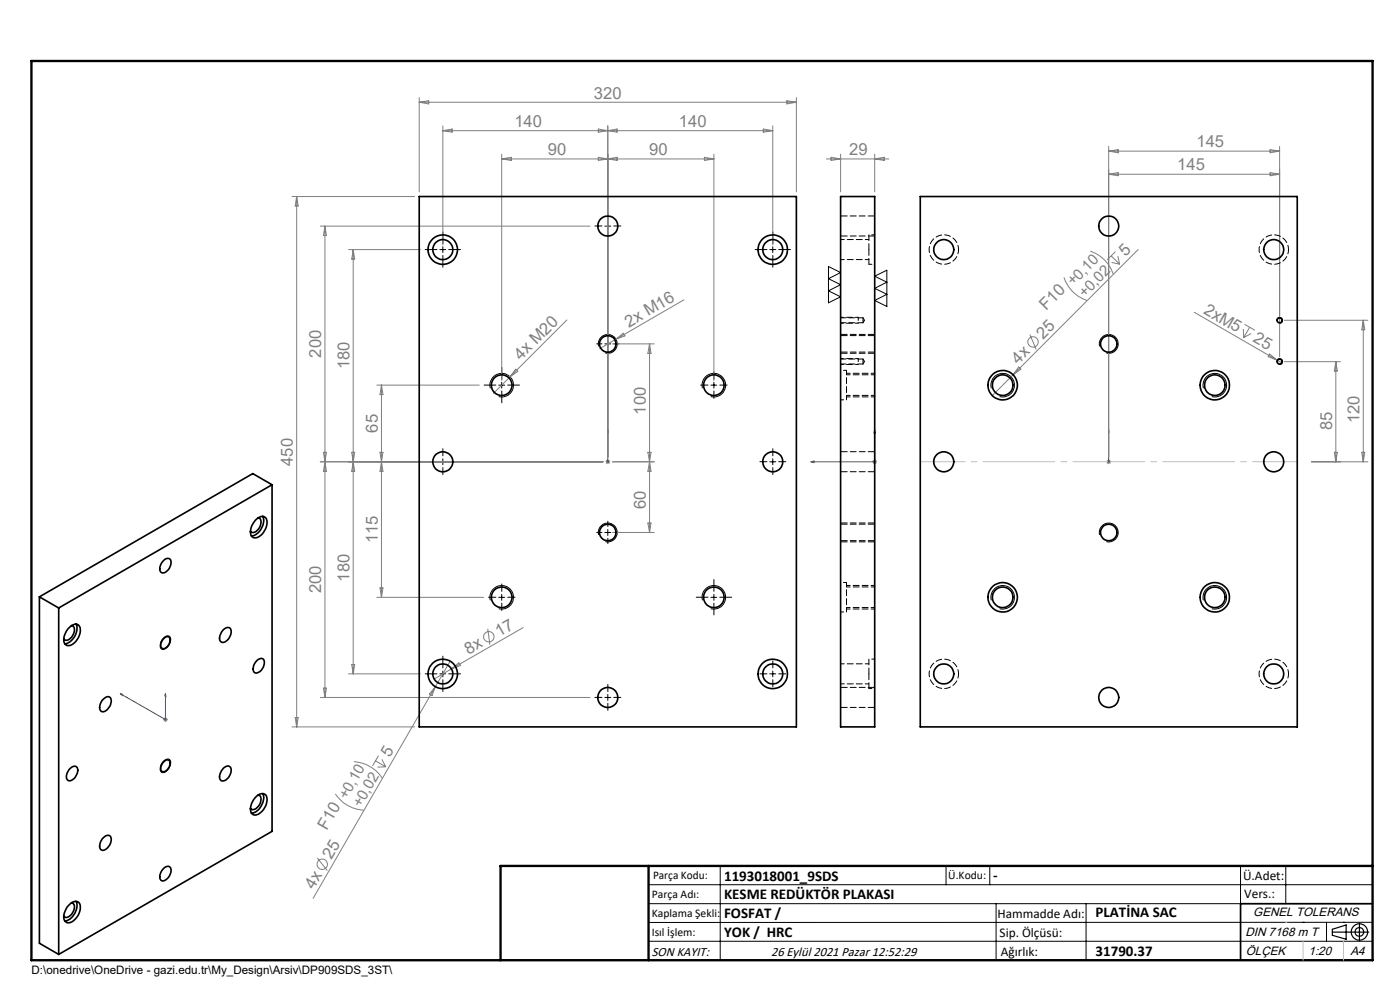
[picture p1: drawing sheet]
<svg xmlns="http://www.w3.org/2000/svg" width="297mm" height="210mm" viewBox="0 0 297 210" stroke-linecap="round" stroke-linejoin="round" font-family="sans-serif">
<g fill="none" stroke="#808080" stroke-width=".21">
<path d="M88.9 20.7v20M88.9 21.7h80M88.9 21.7l2-.3v.6zM93.9 26.7v25.3M93.9 27.7h70M93.9 27.7l2-.3v.6zM106.4 32.7v48M106.4 33.7h45M106.4 33.7l2-.3v.6zM126.9 33.4l2 .3-2 .3zM126.9 27.4l2 .3-2 .3zM128.9 26.7v70.3"/>
<path d="M128.9 33.7l2-.3v.6zM128.9 27.7l2-.3v.6zM149.4 33.4l2 .3-2 .3zM151.4 32.7v48M161.9 27.4l2 .3-2 .3zM163.9 26.7v25.3M166.9 21.4l2 .3-2 .3zM168.9 20.7v20M175.3 33.7h13.3M176.3 33.4l2 .3-2 .3zM178.3 32.7v8M185.6 32.7v8"/>
<path d="M185.6 33.7l2-.3v.6zM235.2 31.1v65.9M235.2 37h36.3M235.2 37l2-.4v.7zM235.2 32.1l2-.4v.7zM235.2 32.1h36.3M269.5 36.6l2 .4-2 .3zM269.5 31.7l2 .4-2 .3zM271.5 31.1v44.6M61.9 41.7h26M62.9 41.7v112.5M62.9 41.7l.4 2h-.7z"/>
<path d="M67.9 48h57.3M68.9 48v99.9M68.9 48l.4 1.9h-.7zM73.9 52.9h15.3M74.9 52.9v90M74.9 52.9l.3 2.1h-.6zM225.7 58.8a7.7 7.7 0 0 0 4.9 4.9M231.3 53.3a7.7 7.7 0 0 1 4.9 4.9M235.7 54.3l1.8 1.7M235.8 55.7l1.7 .3M236.6 53.4l-1.8 1.8M237.1 54.3l.4 1.7"/>
<path d="M241.4 52.9l-30.9 31M109.4 78.3l.5 .5-1.7 1.1zM120.3 67.9l-15.6 15.6M129.9 72.9h8.9M130.7 72l1.5-1.3 .4 .6zM137.8 72.9v40.1M137.8 72.9l.3 2.1h-.7zM145.1 63.6l-17.9 10.4M216.1 77.8l.5 .5-1.7 1.2zM218.5 71l1.3 3.1M253.4 66.2l17.5 10.2M263.8 69.8v1.8"/>
<path d="M264 68.8l2.2 1.3M265.1 69.4l-1.3 2.2M265.4 70.8l-1.6 .8M269.3 75.1l1.6 1.3-1.9-.7zM270.9 76.4l1.1 .6M272.5 76.7h11.9M272.5 67.9h17.7M283.4 76.7v21.3M283.4 76.7l.3 2h-.6zM289.2 67.9v30.1M289.2 67.9l.3 2h-.6zM67.9 98h60"/>
<path d="M68.6 95.9h.7l-.7 4.1h.7zM74.6 95.9h.6l-.6 4.1h.6zM79.9 81.7h21.8M80.6 95.9l.6 4.1h-.6l.6-4.1zM80.9 81.7v45M80.9 81.7l.3 2h-.6zM128.4 98h1M128.6 97.6l.7 .7M128.9 97.5v1M129.3 97.6l-.7 .7M129.9 98h8.9M137.4 95.9h.7l-.3 2.1z"/>
<path d="M137.8 98l.3 2h-.7zM185.1 98h1M185.2 97.6l.7 .7M185.6 97.5v1M185.9 97.6l-.7 .7M234.7 98h1M234.8 97.6l.7 .7M235.2 97.5v1M235.5 97.6l-.7 .7M278.2 98h12M283.1 95.9h.6l-.3 2.1zM288.9 95.9h.6l-.3 2.1z"/>
<path d="M129.9 113h8.9M137.4 110.9h.7l-.3 2.1zM79.9 126.7h22.7M80.6 124.7h.6l-.3 2zM103.5 133.4l.4 3.4M111 133.1l-15.2 8.8M34.6 152.6h1M34.7 152.3l.8 .7M35.1 152.1v1M35.5 152.3l-.8 .7M61.9 154.2h26M62.6 152.2h.7l-.4 2z"/>
<path d="M67.9 147.9h57.3M68.6 146h.7l-.4 1.9zM73.9 142.9h15.3M74.6 141h.6l-.3 1.9zM92.4 145.7l-.7 1.9-.6-.4zM95.5 140.3l-29.1 50.3M95.8 141.9l-3.7 2.1M95.8 141.9l1.5-1.3 .4 .6zM71.2 168.4a7.7 7.7 0 0 0 6 3.5M75.1 161.6a8 8 0 0 1 6 3.5M79.7 161.4l2.1 1.3M80.3 160.3l-1.3 2.2"/>
<path d="M81 161.1l.8 1.6M81.8 162.7h-1.7M67.3 182l2.1 2.7"/>
<circle cx="219.1" cy="72.5" r="1.1"/>
<circle cx="103.7" cy="135.1" r="1.11"/>
<circle cx="68.4" cy="183.3" r="1.1"/>
</g>
<g fill="none" stroke="#000" stroke-width=".21">
<path d="M93.3 52.9h1.2M93.9 52.3v1.3M128.3 48h1.3M128.9 47.3v1.3M163.3 52.9h1.3M163.9 52.3v1.3M175.8 56.5l2.5 1.3-2.5 1.3 2.5 1.3-2.5 1.3 2.5 1.3-2.5 1.2zM185.6 58.6l2.5-1.3v7.7l-2.5-1.3 2.5-1.3-2.5-1.2 2.5-1.3zM127 73.5a2 2 0 0 1 1.8-2.5 2 2 0 0 1 2.1 2.1 2 2 0 0 1-2.5 1.8M128.3 72.9h1.3M128.9 72.3v1.3M233.3 73.5a2 2 0 0 1 1.8-2.5 2 2 0 0 1 2.1 2.1 2 2 0 0 1-2.5 1.8"/>
<path d="M270.9 76.9a.62 .62 0 0 1 .5-.8 .62 .62 0 0 1 .7 .7 .62 .62 0 0 1-.8 .5M270.9 68.1a.62 .62 0 0 1 .5-.7 .62 .62 0 0 1 .7 .7 .62 .62 0 0 1-.8 .5M93.3 98h1.2M93.9 97.3v1.3M104 82.4a2.5 2.5 0 0 1 2.2-3.2 2.5 2.5 0 0 1 2.7 2.7 2.5 2.5 0 0 1-3.1 2.2M105.8 81.7h1.3M106.4 81.1v1.2M149 82.4a2.51 2.51 0 0 1 2.2-3.2 2.51 2.51 0 0 1 2.7 2.7 2.51 2.51 0 0 1-3.1 2.2M150.8 81.7h1.2M151.4 81.1v1.2M163.3 98h1.3M163.9 97.3v1.3"/>
<path d="M210.3 82.4a2.51 2.51 0 0 1 2.2-3.2 2.51 2.51 0 0 1 2.7 2.7 2.51 2.51 0 0 1-3.1 2.2M255.3 82.4a2.5 2.5 0 0 1 2.2-3.2 2.5 2.5 0 0 1 2.7 2.7 2.5 2.5 0 0 1-3.1 2.2M127 113.5a2 2 0 0 1 1.8-2.5 2 2 0 0 1 2.1 2.1 2 2 0 0 1-2.5 1.8M128.3 113h1.3M128.9 112.3v1.3M233.3 113.5a2 2 0 0 1 1.8-2.5 2 2 0 0 1 2.1 2.1 2 2 0 0 1-2.5 1.8M34.9 135.2a.76 .76 0 0 1 .9-.3 .76 .76 0 0 1 .4 1 1.82 1.82 0 0 1-1.9 1.8 1.78 1.78 0 0 1 .6-2.5zM104 127.3a2.49 2.49 0 0 1 2.2-3.1 2.49 2.49 0 0 1 2.7 2.7 2.49 2.49 0 0 1-3.1 2.2M105.8 126.7h1.3M106.4 126.1v1.2M149 127.3a2.5 2.5 0 0 1 2.2-3.1 2.5 2.5 0 0 1 2.7 2.7 2.5 2.5 0 0 1-3.1 2.2M150.8 126.7h1.2"/>
<path d="M151.4 126.1v1.2M210.3 127.3a2.5 2.5 0 0 1 2.2-3.1 2.5 2.5 0 0 1 2.7 2.7 2.5 2.5 0 0 1-3.1 2.2M255.3 127.3a2.49 2.49 0 0 1 2.2-3.1 2.49 2.49 0 0 1 2.7 2.7 2.49 2.49 0 0 1-3.1 2.2M93.3 142.9h1.2M93.9 142.3v1.3M128.3 147.9h1.3M128.9 147.3v1.3M163.3 142.9h1.3M163.9 142.3v1.3M34.6 161.5a.84 .84 0 0 1 .9-.5 .84 .84 0 0 1 .7 .7 2.18 2.18 0 0 1-1.7 2.2 1.14 1.14 0 0 1-.3-1.8zM137.6 187.7h153.6M137.6 191.7h153.6"/>
<path d="M137.6 199.7h153.6M152.8 183.7v20M200.7 183.7v4M210 183.7v4M211.3 191.7v12M230.4 191.7v12M263.2 183.7v20M272.8 183.7v8M276.4 195.6h.1M281.4 195.6v4.1M285 195.6h.1M291.2 195.6l-153.6 .1"/>
</g>
<path d="M182.1 76.1v1.2M182.1 67.4v1.2" fill="none" stroke="#000" stroke-width=".21" stroke-dasharray="1.3 .6" stroke-dashoffset=".6" stroke-linecap="butt"/>
<g fill="none" stroke="#000" stroke-width=".25">
<path d="M282.6 197.7h7.8M282.6 197.1l3-.9v3l-3-.8zM288.4 195.8v3.8M106.2 203.7h185"/>
<circle cx="288.4" cy="197.7" r="1.74"/>
<circle cx="288.4" cy="197.7" r=".93"/>
</g>
<g fill="none" stroke="#00f" stroke-width=".21">
<path d="M128.9 91.2v.7v-.7M128.9 97.8v.3zM128.9 98h.1M128.9 91.2v6.8M172 98l.7-.2v.3zM185.6 91.2l.1 .7h-.3zM185.6 91.2v6.8h-13.6M235.2 91.2v.7v-.7M235.2 97.8v.3zM235.2 98h.1M235.2 91.2v6.8M25.5 147.1l.5 .2v.2z"/>
<path d="M25.5 147.1l9.6 5.5v-5.5M35.1 147.1l.1 .6-.2-.1z"/>
</g>
<g fill="none" stroke="#000" stroke-width=".21" stroke-dasharray="15.2 1.3 1.3 1.3">
<path d="M92.7 52.9h-2.5M94 51.7v-2.5M94 54.2v2.5M95.2 52.9h2.5M127.7 47.9h-1.5M129 46.7v-1.5M129 49.2v1.5M130.2 47.9h1.5M162.7 52.9h-2.5M164 51.7v-2.5M164 54.2v2.5M165.2 52.9h2.5"/>
<path d="M127.7 72.9h-1.1M129 71.7v-1.1M129 74.2v1.1M130.2 72.9h1.1M92.7 97.9h-1.5M94 96.7v-1.5M94 99.2v1.5M95.2 97.9h1.5M105.2 81.7h-2.5M106.5 80.4v-2.5M106.5 82.9v2.5M107.7 81.7h2.5"/>
<path d="M150.2 81.7h-1.6M151.5 80.4v-1.5M151.5 82.9v1.6M152.7 81.7h1.6M162.7 97.9h-1.5M164 96.7v-1.5M164 99.2v1.5M165.2 97.9h1.5M127.7 112.9h-1.1M129 111.7v-1.1M129 114.2v1.1M130.2 112.9h1.1"/>
<path d="M105.2 126.7h-1.6M106.5 125.4v-1.5M106.5 127.9v1.6M107.7 126.7h1.6M150.2 126.7h-2.5M151.5 125.4v-2.5M151.5 127.9v2.5M152.7 126.7h2.5M92.7 142.9h-2.5M94 141.7v-2.5M94 144.2v2.5M95.2 142.9h2.5"/>
<path d="M127.7 147.9h-1.5M129 146.7v-1.5M129 149.2v1.5M130.2 147.9h1.5M162.7 142.9h-1.5M164 141.7v-1.5M164 144.2v1.5M165.2 142.9h1.5"/>
</g>
<path d="M185.6 79.2h-6M179.6 84.2h6M179.6 129.2h6M185.6 124.2h-6" fill="none" stroke="#000" stroke-width=".21" stroke-dasharray="1.3 .6" stroke-dashoffset=".5"/>
<path d="M178.3 77.3h3.8M178.3 68.6h3.8M182.1 76.1h-3.8M182.1 67.3h-3.8" fill="none" stroke="#000" stroke-width=".21" stroke-dasharray="1.3 .6" stroke-dashoffset=".7"/>
<path d="M182.1 76.1h.1M182.1 67.3v.1" fill="none" stroke="#000" stroke-width=".21" stroke-dasharray="1.3 .6"/>
<path d="M178.3 74.9h7.3M185.6 70.9h-7.3M178.3 114.9h7.3M185.6 110.9h-7.3" fill="none" stroke="#000" stroke-width=".21" stroke-dasharray="1.3 .6" stroke-dashoffset="-.1"/>
<path d="M291.2 191.7h-28v12" fill="none" stroke="#000" stroke-width=".35"/>
<path d="M6.7 12.9h284.5v190.8h-284.5zM137.6 183.7v20M291.2 183.7h-185v20" fill="none" stroke="#000" stroke-width=".5"/>
<path d="M275.2 97.9h-80" fill="none" stroke="#c0c0c0" stroke-width=".21" stroke-dasharray="15.2 1.3 1.3 1.3" stroke-dashoffset="5.7"/>
<path d="M276.4 199.7v4M285 199.7v4" fill="none" stroke="#c0c0c0" stroke-width=".21"/>
<path d="M272.8 195.6h.1" fill="none" stroke="#c0c0c0" stroke-width=".25"/>
<g fill="#00f">
<path d="M128.9 91.2v.7zM128.9 97.8v.3z"/>
<path d="M185.6 91.2l.1 .7h-.3zM172 98l.7-.2v.3zM35.1 147.1l.1 .6-.2-.1zM25.5 147.1l.5 .2v.2z"/>
<path d="M235.2 91.2v.7zM235.2 97.8v.3z"/>
</g>
<g fill="none" stroke="#000" stroke-width=".35">
<path d="M88.9 41.7h80v112.5h-80zM178.3 41.7h7.3v112.5h-7.3zM195.2 41.7h80v112.5h-80zM34.7 118.9a.85 .85 0 0 1 1.1-.4 .85 .85 0 0 1 .5 1.1 2 2 0 0 1-2 1.9 1.79 1.79 0 0 1 .4-2.6zM54.2 110.3a1.39 1.39 0 0 1 2.3-.2 3.4 3.4 0 0 1-2.3 4 1.13 1.13 0 0 1-1-1.6l.3-1.2zM54.8 109.8a.95 .95 0 0 1 .5 1.5 1.93 1.93 0 0 1-1.9 1.6l-.3-.2M55.7 109.5a3.3 3.3 0 0 1-2.4 4.2M57.7 102.8l-45.2 26.2M57.7 102.8v73.5l-45.2 26.2M57.7 102.8l-4.1-2.3-45.2 26.1M8.4 126.6v73.5l4.1 2.4M8.4 126.6l4.1 2.4"/>
<path d="M12.5 129v73.5M14.6 133.2a1.36 1.36 0 0 1 2.3-.3 3.4 3.4 0 0 1-2.3 4 1.16 1.16 0 0 1-1.1-1.5l.6-1.6zM15.2 132.7a.95 .95 0 0 1 .5 1.5 1.93 1.93 0 0 1-1.9 1.6l-.3-.2M16.1 132.4a3.2 3.2 0 0 1-2.3 4.2M34.9 135.3a.68 .68 0 0 1 .9-.2 .68 .68 0 0 1 .3 .9 1.7 1.7 0 0 1-1.6 1.6 1.48 1.48 0 0 1 .4-2.3zM47.4 133.6a.87 .87 0 0 1 .9-.5 .87 .87 0 0 1 .7 .7 2.31 2.31 0 0 1-1.8 2.5 1.14 1.14 0 0 1-.4-1.8zM21.7 148.5l.2-.2a.86 .86 0 0 1 1-.5 .86 .86 0 0 1 .7 .7 2.46 2.46 0 0 1-1.9 2.5 1.23 1.23 0 0 1-.4-1.9zM54.5 140.1a.85 .85 0 0 1 1.1-.4 .85 .85 0 0 1 .5 1.1 1.94 1.94 0 0 1-2 1.9 1.87 1.87 0 0 1 .4-2.6zM14.9 163a.85 .85 0 0 1 1.1-.4 .85 .85 0 0 1 .5 1.1 2 2 0 0 1-2 1.9 1.79 1.79 0 0 1 .4-2.6zM21.7 177.9a1.14 1.14 0 0 1 1.8-.4 2.25 2.25 0 0 1-1.8 2.9 1.23 1.23 0 0 1-.4-1.9zM34.7 161.7a.72 .72 0 0 1 .8-.5 .72 .72 0 0 1 .6 .7 1.75 1.75 0 0 1-1.6 1.8 1.31 1.31 0 0 1 .2-2zM47.4 163a.87 .87 0 0 1 .9-.5 .87 .87 0 0 1 .7 .7 2.13 2.13 0 0 1-2 2.4 1.91 1.91 0 0 1 .4-2.6z"/>
<path d="M54.2 169.1a1.42 1.42 0 0 1 2.3-.3 3.4 3.4 0 0 1-2.3 4.1 1.14 1.14 0 0 1-1-1.6l.3-1.2zM54.8 168.7a.95 .95 0 0 1 .5 1.4 1.95 1.95 0 0 1-1.9 1.6l-.3-.2M55.7 168.3a3.3 3.3 0 0 1-2.4 4.2M14.6 192a1.39 1.39 0 0 1 2.3-.3 3.3 3.3 0 0 1-2.5 4 1.39 1.39 0 0 1-.8-1.9l.5-1.2zM15.2 191.5a.95 .95 0 0 1 .5 1.5 1.95 1.95 0 0 1-1.9 1.5l-.3-.2M16.1 191.2a3.3 3.3 0 0 1-2.3 4.2M34.7 184.2a.85 .85 0 0 1 1.1-.4 .85 .85 0 0 1 .5 1.1 2.08 2.08 0 0 1-2 1.9 1.79 1.79 0 0 1 .4-2.6z"/>
<circle cx="93.9" cy="52.9" r="2.13"/>
<circle cx="93.9" cy="52.9" r="3.1"/>
<circle cx="129" cy="48" r="2.13"/>
<circle cx="163.9" cy="53" r="3.1"/>
<circle cx="163.9" cy="52.9" r="2.12"/>
<circle cx="200.2" cy="52.9" r="2.13"/>
<circle cx="235.2" cy="48" r="2.14"/>
<circle cx="270.2" cy="52.9" r="2.13"/>
<circle cx="128.9" cy="73" r="1.74"/>
<circle cx="235.2" cy="73" r="1.75"/>
<circle cx="271.5" cy="76.7" r=".53"/>
<circle cx="271.5" cy="68" r=".53"/>
<circle cx="93.9" cy="98" r="2.12"/>
<circle cx="106.4" cy="81.7" r="2.18"/>
<circle cx="151.4" cy="81.7" r="2.18"/>
<circle cx="163.9" cy="98" r="2.12"/>
<circle cx="200.2" cy="98" r="2.13"/>
<circle cx="212.7" cy="81.7" r="3.1"/>
<circle cx="212.7" cy="81.7" r="2.18"/>
<circle cx="257.7" cy="81.7" r="2.18"/>
<circle cx="257.7" cy="81.7" r="3.1"/>
<circle cx="270.2" cy="98" r="2.13"/>
<circle cx="128.9" cy="112.9" r="1.75"/>
<circle cx="235.2" cy="113" r="1.76"/>
<circle cx="106.4" cy="126.7" r="2.19"/>
<circle cx="151.4" cy="126.7" r="2.19"/>
<circle cx="212.7" cy="126.7" r="3.1"/>
<circle cx="212.7" cy="126.7" r="2.19"/>
<circle cx="257.7" cy="126.7" r="2.19"/>
<circle cx="257.7" cy="126.7" r="3.1"/>
<circle cx="93.9" cy="143" r="2.14"/>
<circle cx="93.9" cy="142.9" r="3.1"/>
<circle cx="128.9" cy="147.9" r="2.12"/>
<circle cx="163.9" cy="143" r="3.1"/>
<circle cx="163.9" cy="143" r="2.13"/>
<circle cx="200.2" cy="143" r="2.14"/>
<circle cx="235.2" cy="147.9" r="2.13"/>
<circle cx="270.2" cy="143" r="2.14"/>
</g>
<path d="M184.3 52.9v-3.1M184.3 56.1v-3.2M183.1 67.9v-.5M183.1 68.5v-.6M183.1 76.7v-.5M183.1 77.2v-.5M183.1 68.5l.3-.6M183.1 77.2l.3-.5M183.4 67.9l-.3-.5M183.4 76.7l-.3-.5M184.3 142.9v-3.1M184.3 146.1v-3.2" fill="none" stroke="#000" stroke-width=".21" stroke-dasharray="1.3 .6"/>
<path d="M203.4 52.9a3.1 3.1 0 0 0-4.6-2.8 3.1 3.1 0 0 0-.4 5.4 3.1 3.1 0 0 0 4.9-2l.1-.6M273.4 52.9a3.1 3.1 0 0 0-4.6-2.8 3.1 3.1 0 0 0-.4 5.4 3.1 3.1 0 0 0 4.9-2l.1-.6M179.6 78.6v6.2M179.6 123.6v6.2M203.4 142.9a3.1 3.1 0 0 0-4.6-2.8 3.1 3.1 0 0 0-.4 5.4 3.1 3.1 0 0 0 4.9-2l.1-.6M273.4 142.9a3.1 3.1 0 0 0-4.6-2.8 3.1 3.1 0 0 0-.4 5.4 3.1 3.1 0 0 0 4.9-2l.1-.6" fill="none" stroke="#000" stroke-width=".21" stroke-dasharray="1.3 .6" stroke-dashoffset=".4"/>
<path d="M184.3 56.1h1.3M185.6 49.8h-1.3M179.6 78.6h-1.3M178.3 84.8h1.3M178.3 129.8h1.3M179.6 123.6h-1.3M185.6 139.8h-1.3M184.3 146.1h1.3" fill="none" stroke="#000" stroke-width=".21" stroke-dasharray="1.3 .6" stroke-dashoffset=".6"/>
<path d="M178.3 55.1h6M184.3 50.8h-6M185.6 79.5h-6M179.6 83.9h6M179.6 128.9h6M185.6 124.5h-6M178.3 145.1h6M184.3 140.8h-6" fill="none" stroke="#000" stroke-width=".21" stroke-dasharray="1.3 .6" stroke-dashoffset=".5"/>
<path d="M178.3 50.1h7.3M185.6 45.8h-7.3M178.3 74.7h7.3M185.6 71.2h-7.3M185.6 95.8h-7.3M178.3 100.1h7.3M178.3 114.7h7.3M185.6 111.2h-7.3M178.3 150.1h7.3M185.6 145.8h-7.3" fill="none" stroke="#000" stroke-width=".21" stroke-dasharray="1.3 .6" stroke-dashoffset="-.1"/>
<path d="M178.3 68.5h4.8M178.3 77.2h4.8M183.1 67.4h-4.8M183.1 76.2h-4.8" fill="none" stroke="#000" stroke-width=".21" stroke-dasharray="1.3 .6" stroke-dashoffset=".2"/>
<g font-size="3.5" fill="#808080">
<text x="126" y="20.9">320</text>
<text x="109.1" y="26.9">140</text>
<text x="144" y="26.9">140</text>
<text x="116.2" y="32.9">90</text>
<text x="137.7" y="32.9">90</text>
<text x="180.2" y="32.9">29</text>
<text x="253.8" y="31.3">145</text>
<text x="249.8" y="36.1">145</text>
<text x="238.8" y="54.6" transform="rotate(-45 238.8 54.6)">5</text>
<text x="221.9" y="65.9" transform="rotate(-45 221.9 65.9)">F10 +0,10</text>
<text x="133.4" y="69.5" transform="rotate(-30 133.4 69.5)">2x M16</text>
<text x="255.1" y="66.4" transform="rotate(30 255.1 66.4)">2xM5</text>
<text x="68.2" y="75.9" transform="rotate(-90 68.2 75.9)">200</text>
<text x="110.5" y="76.6" transform="rotate(-45 110.5 76.6)">4x M20</text>
<text x="216" y="77.3" transform="rotate(-45 216 77.3)">4x</text>
<text x="221.3" y="72.1" transform="rotate(-45 221.3 72.1)">25</text>
<text x="265.6" y="72.4" transform="rotate(30 265.6 72.4)">25</text>
<text x="74.2" y="78.4" transform="rotate(-90 74.2 78.4)">180</text>
<text x="137" y="88" transform="rotate(-90 137 88)">100</text>
<text x="288.4" y="89.8" transform="rotate(-90 288.4 89.8)">120</text>
<text x="80.2" y="91.8" transform="rotate(-90 80.2 91.8)">65</text>
<text x="282.6" y="91.3" transform="rotate(-90 282.6 91.3)">85</text>
<text x="62.2" y="98.8" transform="rotate(-90 62.2 98.8)">450</text>
<text x="137" y="108" transform="rotate(-90 137 108)">60</text>
<text x="80.2" y="115.3" transform="rotate(-90 80.2 115.3)">115</text>
<text x="68.2" y="125.9" transform="rotate(-90 68.2 125.9)">200</text>
<text x="74.2" y="123.4" transform="rotate(-90 74.2 123.4)">180</text>
<text x="105.9" y="135.2" transform="rotate(-30 105.9 135.2)">17</text>
<text x="99.4" y="138.9" transform="rotate(-30 99.4 138.9)">8x</text>
<text x="82.7" y="160.9" transform="rotate(-60 82.7 160.9)">5</text>
<text x="69.3" y="176.2" transform="rotate(-60 69.3 176.2)">F10 +0,10</text>
<text x="70.3" y="182.3" transform="rotate(-60 70.3 182.3)">25</text>
<text x="66.6" y="188.8" transform="rotate(-60 66.6 188.8)">4x</text>
</g>
<g font-size="3.2" fill="#808080">
<text x="230.1" y="63.2" transform="rotate(-45 230.1 63.2)">+0,02</text>
<text x="76.6" y="171.5" transform="rotate(-60 76.6 171.5)">+0,02</text>
</g>
<g font-size="3.2">
<text x="153.6" y="186.8">1193018001_9SDS</text>
<text x="153.6" y="190.8">KESME REDÜKTÖR PLAKASI</text>
<text x="210.7" y="186.6">-</text>
<text x="153.6" y="194.8">FOSFAT /</text>
<text x="232.4" y="194.5">PLATİNA SAC</text>
<text x="153.6" y="198.8">YOK / HRC</text>
<text x="232.4" y="202.8">31790.37</text>
</g>
<g font-size="2.8">
<text x="263.7" y="186.7">Ü.Adet:</text>
<text x="263.9" y="190.5">Vers.:</text>
<text x="211.6" y="194.8">Hammadde Adı:</text>
<text x="138.3" y="202.8">SON KAYIT:</text>
<text x="163.6" y="202.8">26 Eylül 2021 Pazar 12:52:29</text>
<text x="212.1" y="198.7">Sip. Ölçüsü:</text>
<text x="212.3" y="202.7">Ağırlık:</text>
</g>
<g font-size="2.6">
<text x="265.9" y="194.4">GENEL TOLERANS</text>
<text x="264.2" y="198.5">DIN 7168 m T</text>
<text x="264.3" y="202.6">ÖLÇEK</text>
<text x="277.6" y="202.6">1:20</text>
<text x="286.5" y="202.6">A4</text>
</g>
<g font-size="2.5">
<text x="138.3" y="190.5">Parça Adı:</text>
<text x="138.5" y="186.5">Parça Kodu:</text>
<text x="201.2" y="186.5">Ü.Kodu:</text>
<text x="138.3" y="194.5">Kaplama Şekli:</text>
<text x="138.3" y="198.6">Isıl İşlem:</text>
<text x="6.7" y="206.7">D:\onedrive\OneDrive - gazi.edu.tr\My_Design\Arsiv\DP909SDS_3ST\</text>
</g>
</svg>
